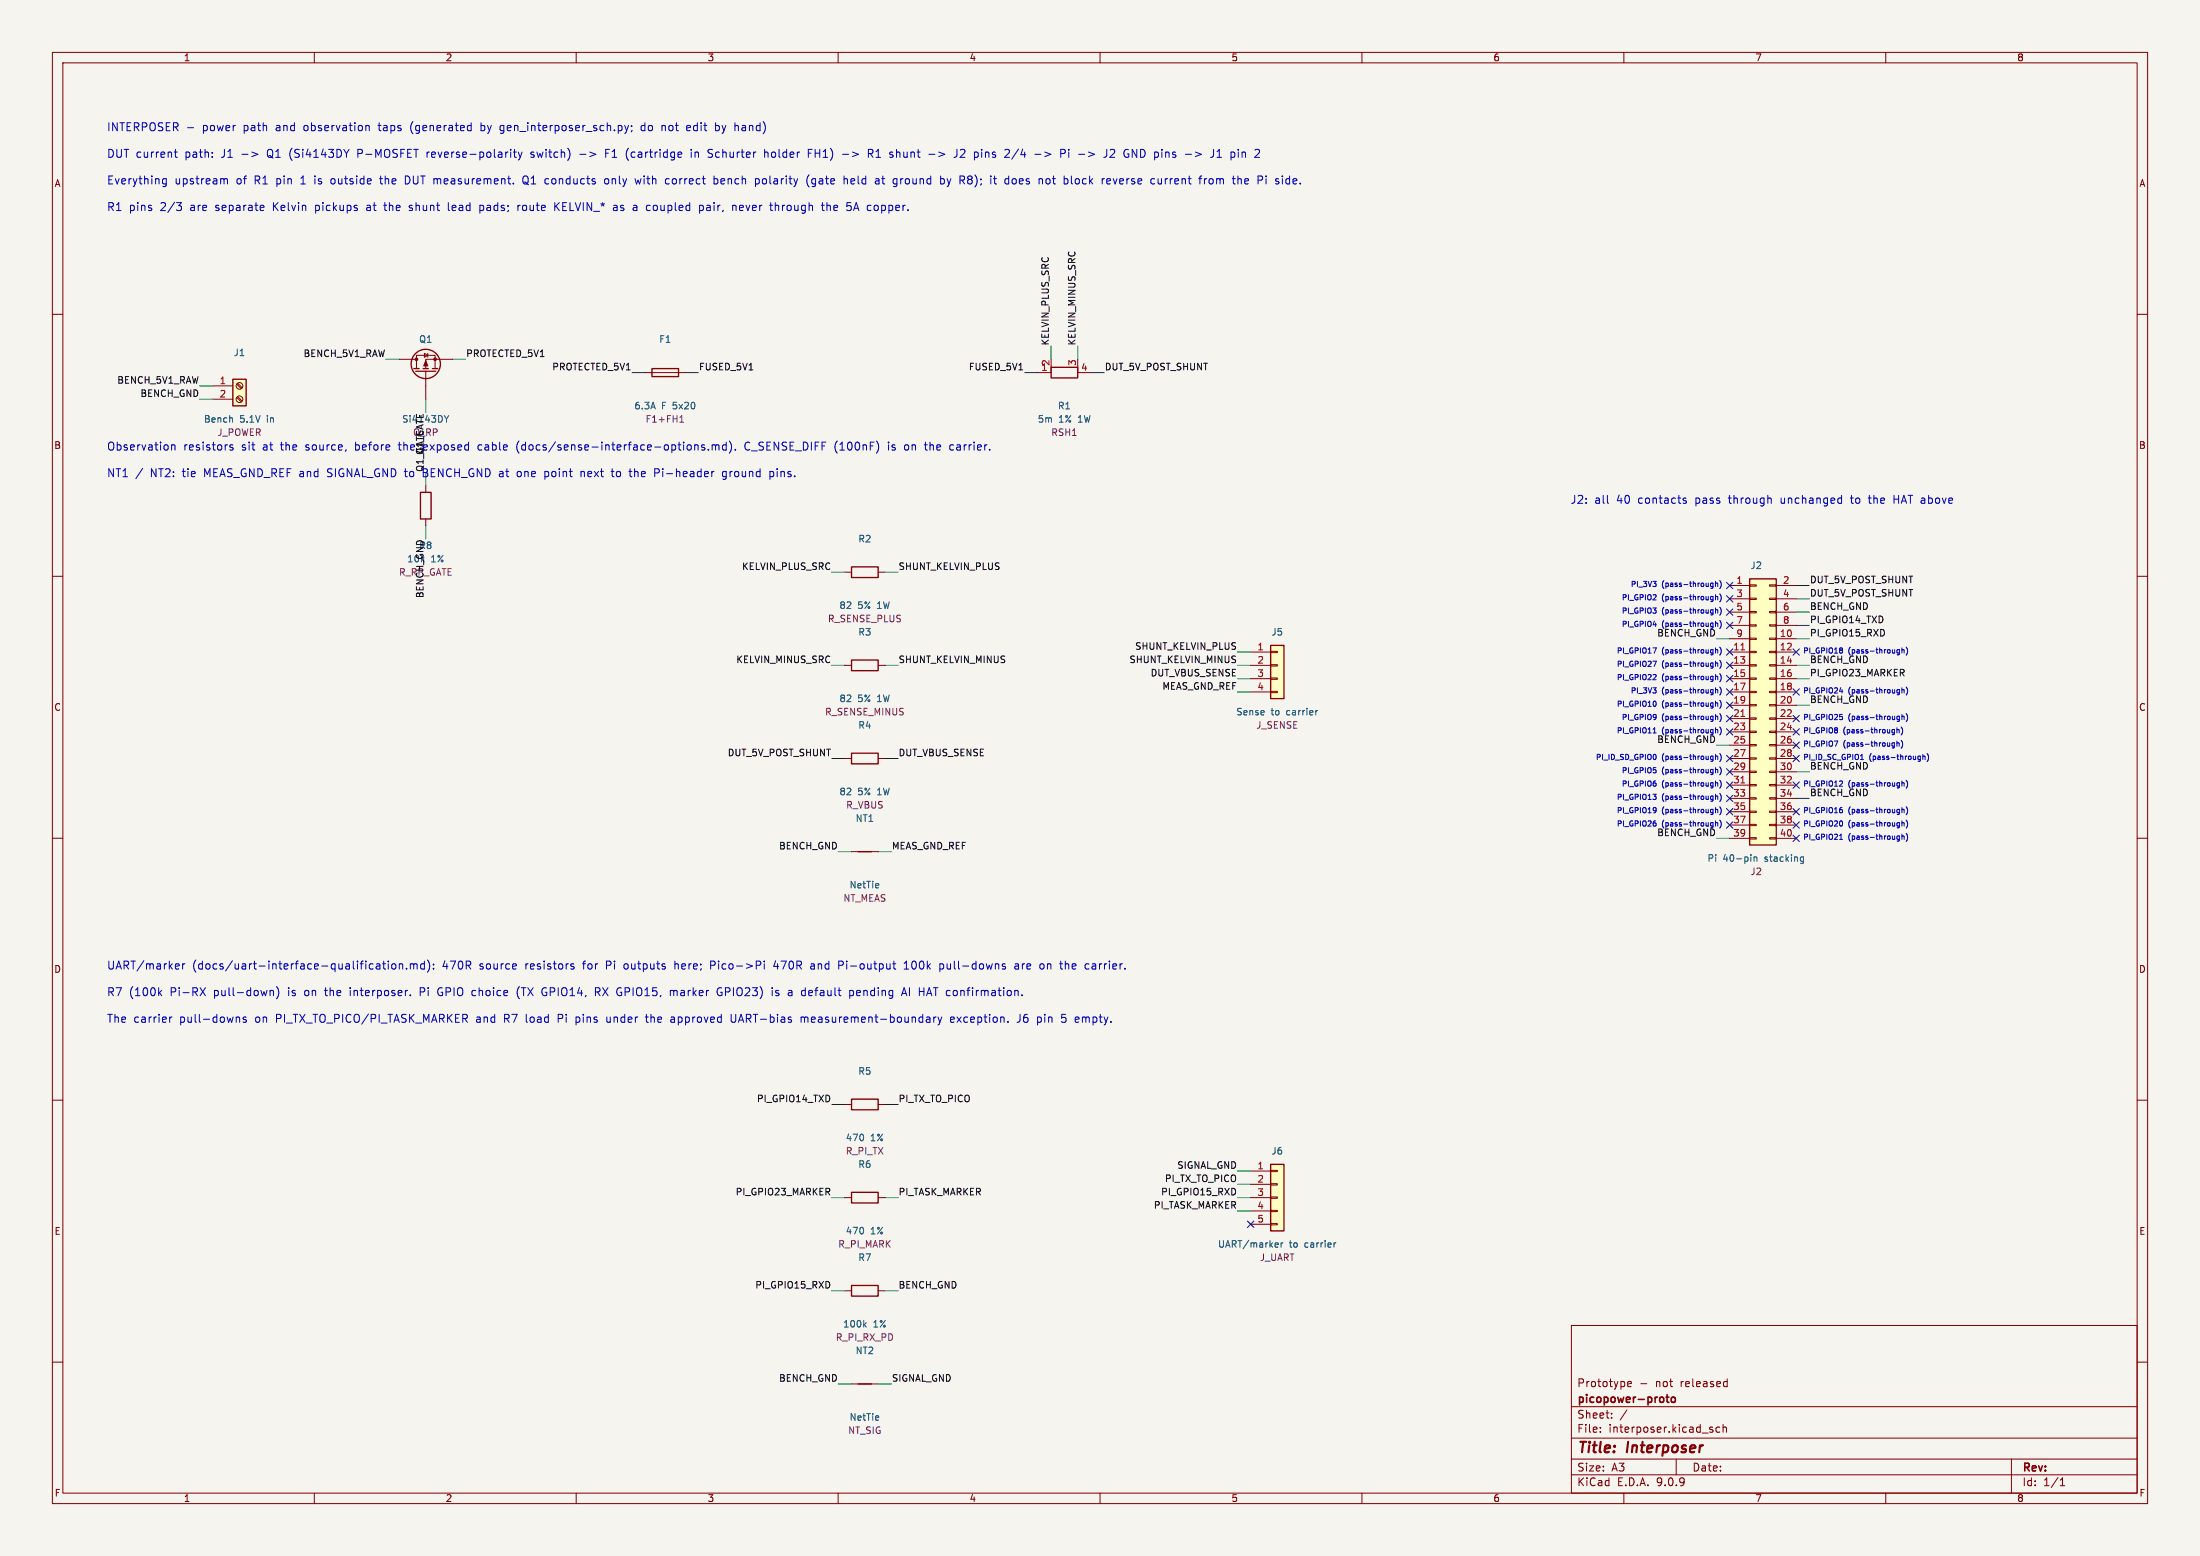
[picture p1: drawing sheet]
<svg xmlns="http://www.w3.org/2000/svg" width="420mm" height="297mm" viewBox="0 0 420 297" stroke-linecap="round" stroke-linejoin="round" font-family="sans-serif">
<path d="M0 0h420v297h-420z" fill="#f5f4ef" stroke="#f5f4ef" stroke-width=".19"/>
<g fill="none" stroke="#840000" stroke-width=".19">
<path d="M10 10h400v277h-400zM12 12h396v273h-396zM60 10v2M110 10v2M160 10v2M210 10v2M260 10v2M310 10v2M360 10v2M10 60h2M408 60h2M10 110h2"/>
<path d="M408 110h2M10 160h2M408 160h2M10 210h2M408 210h2M161.3 246.4h1.3M167.6 246.4h1.3M300 253h108v32h-108zM10 260h2M300 278.5h108M300 274.5h108M300 268.5h108"/>
<path d="M305.5 273.2v.2M305.5 272.5v.1M307.7 270.5v.2M307.7 269.8v.1M310.6 269.1l-1.3 1.9M310.7 264.2l.7-.2v-.2l-.5-.1-.2 .2 .1 .7h.6M313.2 264.1h1.2M320 278.5v3M326.8 272.9l.2 .2-.2 .3M326.8 272.4l.1 .1M328.3 272.5l-.4-.1-.3 .3 .1 .6h.6M328.9 272.5l.3-.1 .3 .1 .1 .9"/>
<path d="M328.9 271.9v1.5M329.3 263.7l.4 .1M329.7 264.6l-.4 .1M329.7 263.2v1.5M384 278.5v6.5M408 260h2M60 285v2M110 285v2M160 285v2M210 285v2M260 285v2M300 281.5h108"/>
<path d="M310 285v2M360 285v2M393.3 283.6h.9M393.3 282.5l.4-.4v1.5"/>
</g>
<path d="M318 266.7h.6M318.3 266.2v1.3l.3 .2M319.2 266.8l.3-.1 .3 .3v.4l-.3 .3-.3-.1-.2-.2z" fill="none" stroke="#840000" stroke-width=".3"/>
<path d="M162.6 245.4h5v2h-5z" fill="none" stroke="#840000" stroke-width=".25"/>
<path d="M165 252.8l.4 .5M165.4 252.5l-.5 .4" fill="none" stroke="#006464" stroke-width=".19"/>
<path d="M242.6 222.2h2.5v12.7h-2.5z" fill="#ffffc2"/>
<path d="M162.6 108.2h5v2h-5zM162.6 209.8h5v2h-5zM162.6 227.6h5v2h-5zM242.6 222.2h2.5v12.7h-2.5zM163.8 264.2h2.6" fill="none" stroke="#840000" stroke-width=".25"/>
<g fill="none" stroke="#840000" stroke-width=".19">
<path d="M161.3 109.2h1.3M167.6 109.2h1.3M161.3 210.8h1.3M167.6 210.8h1.3M161.3 228.6h1.3M167.6 228.6h1.3M238.8 223.5h3.8M238.8 226.1h3.8M238.8 228.6h3.8M238.8 231.1h3.8M238.8 233.7h3.8M242.6 223.4h1.2v.2h-1.2z"/>
<path d="M242.6 225.9h1.2v.3h-1.2zM242.6 228.5h1.2v.2h-1.2zM242.6 231h1.2v.3h-1.2zM242.6 233.6h1.2v.2h-1.2zM162.6 264.2h5"/>
</g>
<path d="M243.8 237.2l.2 .3-.6 .1M244 238l-.2 .1M244.6 237.2v.9M244.9 237.2l-.3 .3M255 237.2l-.2 .1" fill="none" stroke="#006464" stroke-width=".19"/>
<path d="M242.6 123.2h2.5v10.2h-2.5z" fill="#ffffc2"/>
<path d="M242.6 123.2h2.5v10.2h-2.5z" fill="none" stroke="#840000" stroke-width=".25"/>
<path d="M238.8 124.5h3.8M238.8 127h3.8M238.8 129.5h3.8M238.8 132.1h3.8M242.6 124.3h1.2v.3h-1.2zM242.6 126.9h1.2v.2h-1.2zM242.6 129.4h1.2v.3h-1.2zM242.6 132h1.2v.2h-1.2z" fill="none" stroke="#840000" stroke-width=".19"/>
<path d="M251.6 135.6l-.3 .1" fill="none" stroke="#006464" stroke-width=".19"/>
<path d="M44.4 72.4h2.6v5.1h-2.6z" fill="#ffffc2"/>
<path d="M44.4 72.4h2.6v5.1h-2.6zM124.5 70.4h5v1.5h-5z" fill="none" stroke="#840000" stroke-width=".25"/>
<g fill="none" stroke="#840000" stroke-width=".19">
<path d="M40.6 73.7h3.8M40.6 76.2h3.8M45.2 73.3l.9 .9M45.2 75.9l.9 .8M45.4 73.2l.8 .8M45.4 75.7l.8 .8M123.2 71.1h7.6"/>
<circle cx="45.7" cy="73.7" r=".63"/>
<circle cx="45.7" cy="76.2" r=".63"/>
</g>
<path d="M44.3 79.8l.1 .8" fill="none" stroke="#006464" stroke-width=".19"/>
<path d="M129.8 79.7l.3-.4v1.3M129.8 80.6h.7" fill="none" stroke="#840084" stroke-width=".19"/>
<path d="M334 110.5h5.1v50.8h-5.1z" fill="#ffffc2"/>
<g fill="none" stroke="#840000" stroke-width=".25">
<path d="M79 70.4h1M79.4 70.9h3.8M80.8 70.4h1M82.5 70.4h1.1M200.7 70.1h5v2h-5zM80.3 94h2v5.1h-2zM334 110.5h5.1v50.8h-5.1zM162.6 126h5v2h-5zM162.6 143.8h5v2h-5zM163.8 162.6h2.6"/>
<circle cx="81.3" cy="69.5" r="2.79"/>
</g>
<g fill="none" stroke="#840000" stroke-width=".19">
<path d="M76.2 68.6h3.3M79.5 70.4v-2.6h3.6v2.6M81 67.4l.7 .4-.7 .4zM81.3 70.9v5.3M81.7 67.4v.8M86.4 68.6h-5.1v1.8M200.7 69.9v1.2h-2.6M205.7 71.1h2.6M81.3 92.7v1.3M81.3 99.1v1.2M330.2 111.8h3.8M330.2 114.3h3.8"/>
<path d="M330.2 116.8h3.8M330.2 119.4h3.8M334 111.6h1.3v.3h-1.3zM334 114.2h1.3v.2h-1.3zM334 116.7h1.3v.3h-1.3zM334 119.3h1.3v.2h-1.3zM337.8 111.6h1.3v.3h-1.3zM337.8 114.2h1.3v.2h-1.3zM337.8 116.7h1.3v.3h-1.3zM337.8 119.3h1.3v.2h-1.3zM339.1 111.8h3.8M339.1 114.3h3.8"/>
<path d="M339.1 116.8h3.8M339.1 119.4h3.8M161.3 127h1.3M167.6 127h1.3M330.2 121.9h3.8M330.2 124.5h3.8M330.2 127h3.8M330.2 129.5h3.8M330.2 132.1h3.8M330.2 134.6h3.8M330.2 137.2h3.8M330.2 139.7h3.8"/>
<path d="M334 121.8h1.3v.2h-1.3zM334 124.3h1.3v.3h-1.3zM334 126.9h1.3v.2h-1.3zM334 129.4h1.3v.3h-1.3zM334 132h1.3v.2h-1.3zM334 134.5h1.3v.2h-1.3zM334 137h1.3v.3h-1.3zM334 139.6h1.3v.2h-1.3zM337.8 121.8h1.3v.2h-1.3zM337.8 124.3h1.3v.3h-1.3zM337.8 126.9h1.3v.2h-1.3zM337.8 129.4h1.3v.3h-1.3z"/>
<path d="M337.8 132h1.3v.2h-1.3zM337.8 134.5h1.3v.2h-1.3zM337.8 137h1.3v.3h-1.3zM337.8 139.6h1.3v.2h-1.3zM339.1 121.9h3.8M339.1 124.5h3.8M339.1 127h3.8M339.1 129.5h3.8M339.1 132.1h3.8M339.1 134.6h3.8M339.1 137.2h3.8M339.1 139.7h3.8"/>
<path d="M161.3 144.8h1.3M167.6 144.8h1.3M330.2 142.2h3.8M330.2 144.8h3.8M330.2 147.3h3.8M330.2 149.9h3.8M330.2 152.4h3.8M330.2 154.9h3.8M330.2 157.5h3.8M334 142.1h1.3v.3h-1.3zM334 144.7h1.3v.2h-1.3zM334 147.2h1.3v.2h-1.3z"/>
<path d="M334 149.7h1.3v.3h-1.3zM334 152.3h1.3v.2h-1.3zM334 154.8h1.3v.3h-1.3zM334 157.4h1.3v.2h-1.3zM334 159.9h1.3v.2h-1.3zM337.8 142.1h1.3v.3h-1.3zM337.8 144.7h1.3v.2h-1.3zM337.8 147.2h1.3v.2h-1.3zM337.8 149.7h1.3v.3h-1.3zM337.8 152.3h1.3v.2h-1.3zM337.8 154.8h1.3v.3h-1.3zM337.8 157.4h1.3v.2h-1.3z"/>
<path d="M337.8 159.9h1.3v.2h-1.3zM339.1 142.2h3.8M339.1 144.8h3.8M339.1 147.3h3.8M339.1 149.9h3.8M339.1 152.4h3.8M339.1 154.9h3.8M339.1 157.5h3.8M162.6 162.6h5M330.2 160h3.8M339.1 160h3.8"/>
</g>
<path d="M332.3 124h.8M332.3 136.7h.8M332.3 149.4h.8" fill="none" stroke="#a90000" stroke-width=".19"/>
<path d="M84.8 79.3l.4 .7M85.2 80v.6M85.7 79.3l-.5 .7M334.9 163.6v.8M334.9 163.7l.1-.1h.3l.1 .8M343.9 163.6h.4M344.3 163.6v1l-.1 .2h-.3M344.3 164.3l-.4 .1" fill="none" stroke="#006464" stroke-width=".19"/>
<g fill="#840000" stroke="#840000" stroke-width=".19">
<path d="M81.3 68.8l.4 1.1h-.8z"/>
<circle cx="79.5" cy="68.6" r=".25"/>
<circle cx="83.1" cy="68.6" r=".25"/>
</g>
<path d="M80.4 81.2v.6M359.7 120.4v.7M235.8 227.1v.7M158.3 244.9v.7" fill="none" stroke="#0f0f0f" stroke-width=".19"/>
<g fill="none" stroke="#009600" stroke-width=".19">
<path d="M38.1 73.7h2.5M38.1 76.2h2.5M73.7 68.6h2.5M81.3 76.2v2.5M86.4 68.6h2.5M120.6 71.1h2.6M130.8 71.1h2.5M195.6 71.1h2.5M200.7 66v2.6M205.7 66v2.6M208.3 71.1h2.5M81.3 90.2v2.5"/>
<path d="M81.3 100.3v2.6M158.7 109.2h2.6M168.9 109.2h2.5M342.9 116.8h2.5M342.9 119.4h2.5M342.9 111.8h2.5M342.9 114.3h2.5M158.7 127h2.6M168.9 127h2.5M236.2 129.5h2.6M236.2 127h2.6M236.2 124.5h2.6"/>
<path d="M236.2 132.1h2.6M327.7 121.9h2.5M342.9 129.5h2.5M342.9 134.6h2.5M342.9 127h2.5M342.9 121.9h2.5M158.7 144.8h2.6M168.9 144.8h2.5M327.7 142.2h2.5M342.9 152.4h2.5M342.9 147.3h2.5M160 162.6h2.6"/>
<path d="M167.6 162.6h2.6M327.7 160h2.5M158.7 210.8h2.6M168.9 210.8h2.5M158.7 228.6h2.6M168.9 228.6h2.5M236.2 228.6h2.6M236.2 231.1h2.6M236.2 226.1h2.6M236.2 223.5h2.6M158.7 246.4h2.6M168.9 246.4h2.5"/>
<path d="M160 264.2h2.6M167.6 264.2h2.6"/>
</g>
<g fill="none" stroke="#000084" stroke-width=".19">
<path d="M329.6 118.8l1.2 1.2M329.6 116.2l1.2 1.2M329.6 111.2l1.2 1.2M329.6 113.7l1.2 1.2M330.8 118.8l-1.2 1.2M330.8 116.2l-1.2 1.2M330.8 113.7l-1.2 1.2M330.8 111.2l-1.2 1.2M329.6 134l1.2 1.2M329.6 131.5l1.2 1.2M329.6 128.9l1.2 1.2M329.6 126.4l1.2 1.2"/>
<path d="M329.6 139.1l1.2 1.2M329.6 136.6l1.2 1.2M329.6 123.9l1.2 1.2M330.8 134l-1.2 1.2M330.8 136.6l-1.2 1.2M330.8 131.5l-1.2 1.2M330.8 128.9l-1.2 1.2M330.8 126.4l-1.2 1.2M330.8 139.1l-1.2 1.2M330.8 123.9l-1.2 1.2M342.3 131.5l1.2 1.2M342.3 123.9l1.2 1.2"/>
<path d="M342.3 136.6l1.2 1.2M342.3 139.1l1.2 1.2M343.5 123.9l-1.2 1.2M343.5 136.6l-1.2 1.2M343.5 131.5l-1.2 1.2M343.5 139.1l-1.2 1.2M329.6 149.3l1.2 1.2M329.6 151.8l1.2 1.2M329.6 154.3l1.2 1.2M329.6 156.9l1.2 1.2M329.6 144.2l1.2 1.2M329.6 146.7l1.2 1.2"/>
<path d="M330.8 149.3l-1.2 1.2M330.8 144.2l-1.2 1.2M330.8 151.8l-1.2 1.2M330.8 154.3l-1.2 1.2M330.8 156.9l-1.2 1.2M330.8 146.7l-1.2 1.2M342.3 141.6l1.2 1.2M342.3 154.3l1.2 1.2M342.3 156.9l1.2 1.2M342.3 149.3l1.2 1.2M342.3 159.4l1.2 1.2M342.3 144.2l1.2 1.2"/>
<path d="M343.5 141.6l-1.2 1.2M343.5 154.3l-1.2 1.2M343.5 144.2l-1.2 1.2M343.5 156.9l-1.2 1.2M343.5 149.3l-1.2 1.2M343.5 159.4l-1.2 1.2M238.2 233.1l1.2 1.2M239.4 233.1l-1.2 1.2"/>
</g>
<g fill="none" stroke="#0000c2" stroke-width=".19">
<path d="M31.7 34.1v1.2l-.2 .3h-.4M31.7 34.2l-.4-.1-.3 .3 .2 .6h.5M33.3 29h.5M33.5 28.5v1.3l.3 .2M33.7 38.7h.9l-.5 .6 .5 .1v.5l-.2 .3h-.5M35.8 24.4h1.2M42.7 34.2l.1 .1M42.8 34.3l.2-.2 .4 .1v.9M42.8 34.3v.8M46.2 29.5h1.1M48.1 29l1.1 .5-1.1 .4M50.2 39.2l.2 .3-.7 .2"/>
<path d="M63.2 34.2v.8M68.3 29.3h.6M68.9 28.5h-.6v1.5M69.9 24h.5l.1 1M70.1 39.7v.4M72.5 34.1h.5M72.7 33.6v1.4M73.3 39.2h.5M73.5 38.7v1.4M77.8 33.6h-.4v1.5h.4M78.5 23.9v1M78.5 39.2h-.2l-.2 .2 .1 .2 .3 .1"/>
<path d="M81.5 29v1M81.8 29l-.3 .3M85.6 38.7v1.3l.2 .2M89.8 23.9l.1 .1M89.9 23.4v1.6M89.9 24.9l-.1 .1M91.6 39.3l.4-.1 .3 .1M91.6 39.2v1.5M91.8 24.9l.2 .1M91.8 23.4v1.6M92 23.9l-.2 .1M95.5 25.4l.4 .1"/>
<path d="M95.5 24.8l.5 .2M96 23.9l-.5 .2M98 29h.6M98 35v.1M98.2 28.5v1.3l.4 .2M98.9 39.2v1M98.9 29l.4 1M99.3 30l-.4 .5M99.3 39.2l-.3 .1-.1 .2M99.7 29l-.4 1M100.1 34.8l.5 .2M100.5 33.6a.51 .51 0 0 0-.7 .5v.5a.51 .51 0 0 0 .7 .5"/>
<path d="M101.3 30h.5M101.8 29h-.2l-.3 .2 .1 .3h.4M104.2 35h.5M104.2 34.2h.5M105.9 38.7v1.5M106.1 39.3l.7 .9M106.8 38.7l-.9 .8M110.7 29.5h1.2M115.5 34.2l.2-.1 .4 .1 .1 .6-.1 .2-.4 .1-.2-.1zM115.6 29.2h.5M116.4 28.5h-.8v1.5M117.6 39.2l.2 .2v.8"/>
<path d="M117.8 39.5l-.5 .1M119.3 23.9l.3 1.1M119.6 30l.4 .6M119.6 25l-.3 .5M120 28.3l-.4 .6M120 23.9l-.4 1.1M120.6 24v.2M120.6 24.9l-.1 .3M122.4 34.1l-.3 1-.3-.7-.3 .7M123 23.9h-.3l-.3 .3 .1 .6 .5 .2M124.9 39.3l-.2 .2 .2 .6M126.4 24l.4-.1 .2 .3"/>
<path d="M127.3 34.1l.5 .1M127.8 35l-.5 .1M131.2 24l.4-.1 .2 .4-.7 .1M131.2 24.9h.5M132 28.5v.2M132 29v1M132.7 29v1M132.9 29l-.2 .2M133.6 39.3l.4-.1 .3 .3-.2 .6h-.5M133.6 39.2v1.5M135.1 39.6a.3 .3 0 0 0-.2 .3 .3 .3 0 0 0 .2 .3M135.1 39.2l-.2 .1"/>
<path d="M135.4 28.5l.6 .1M135.7 29.3l.3 .3v.3l-.3 .1M136.3 34.2l.5-.1 .2 .3-.1 .6h-.6M136.3 33.6v1.5M136.6 24l.4-.1 .3 .3-.1 .7h-.6M137.7 34.2v.8M138.3 34.5l-.7 .1M140.3 39.2l.2 .2v.8M141.7 39.2h-.3l-.2 .2 .1 .7 .4 .1M141.9 39.5l-.7 .2M144.7 34.1l.3 .3v.4l-.3 .3M145.8 34.1l-.3 .3v.4l.3 .3"/>
<path d="M146 29.2l.2-.2 .3 .1 .1 .9M146 28.5v1.5M148.1 39.3h.5l.1 .9M154.3 28.5h.7M154.3 29.2h.5M154.5 33.4a1.75 1.75 0 0 0 0 2.3M155.6 29.2h.9M155.6 28.5v1.5M155.7 34.1v1.2l-.3 .3h-.4M155.7 34.2l-.4-.1-.3 .3 .1 .6h.6M157.9 39.3l.2-.1 .4 .1v.9M157.9 38.7v1.5"/>
<path d="M160.8 29.5h1.2M163.1 39.8h.7M163.1 34.2l-.4-.1-.3 .2 .1 .7h.6M163.2 34.5l-.8 .1M165.8 29.3l.7-.1 .2-.2-.1-.3-.2-.2h-.6v1.5M166.1 29.3l.6 .7M167.2 30h.9M167.5 28.7l-.3 .2M168.3 34.1h.6M168.5 33.6v1.3l.4 .2M171.2 28.5v1.5M171.7 29.1l-.3-.1-.2 .2"/>
<path d="M172.4 34.1l-.3 .1M177.3 29.5h1.2M179.2 29l1.2 .5-1.2 .4M180.8 34.1l.4 1M181.2 35.1l-.4 .5M181.5 34.1l-.3 1M182.7 28.5v1.1l-.2 .4M183.3 28.7l.6-.2 .2 .2 .1 .2-.9 1.1h.9M185.3 33.6l.3 .3-.3 .3 .2 .2 .1 .4-.3 .3M188.1 29v1M188.4 29l-.3 .2M194.4 28.4l-1.3 2"/>
<path d="M197.6 29.5h1.1M199.5 29l1.1 .5-1.1 .4M200.9 34.1h.6M201.1 33.6v1.3l.2 .2M203.3 28.7v.5M204 28.5v.2M204 29v1M205.4 34.2l.4-.1 .3 .3-.1 .6-.2 .1-.4-.1M205.9 29.5h1.2M207.8 29l1.2 .5-1.2 .4M211.9 28.7l.6-.2 .2 .2 .1 .2-.9 1.1h.9M212.5 34.1l.4 1 .3-1"/>
<path d="M218.1 28.5h-.4v1.5h.4M222.5 34.1v1M222.9 34.1l-.3 .1-.1 .2M228.2 29l1.2 .5-1.2 .4M231 34.2l.3-.1 .3 .3-.1 .6-.2 .1-.3-.1M232.3 34.1v1M232.3 30h.9M232.5 34.1l-.2 .1M237.8 34.1l.5 .1 .1 .3-.8 .1M238.3 35l-.5 .1M243.5 35h.6M244.1 34.2l-.4-.1-.2 .2 .1 .2 .5 .2"/>
<path d="M247.1 34.1l.4 .1M247.5 35l-.4 .1M247.6 34.5l-.8 .1M50.3 40.1l-.1 .1M78.1 40.1l.4 .1M92.3 40.1l-.3 .1-.4-.1M117.8 40.1l-.5 .1M163 40.2l.5-1.5 .5 1.5M27.2 89.4l-1.3 2M32.8 84.9v1M32.8 85l.2-.1 .3 .1 .1 .9M44.4 85l-.3-.1-.2 .2v.2l.5 .2v.3h-.5"/>
<path d="M76 84.9h.6M80.8 89.5v1.5h.6M91.8 84.9h-.3l-.2 .3v.6l.5 .1M98.7 90.7l.2 .2 .3 .1M99.1 84.2a1.75 1.75 0 0 0 0 2.3M99.2 90l-.3 .1-.2 .2M104 90.1l.5-.1 .2 .1M104.7 90.9l-.2 .1-.5-.1M110.9 90.1l.2-.1 .4 .1 .1 .9M110.9 90v1M116.6 90h.6M116.9 90.9l.3 .1"/>
<path d="M117.7 90.1v.8M121.1 89.5v1.5M121.4 90l-.3 .1M125 89.5h.6l.3 .3-.2 .4-.7 .1M132.8 84.9h.3l.2 .2v.8M134.5 85l-.4-.1-.2 .2 .1 .2 .5 .2v.3h-.6M135.2 85.8v.1M136 85l.4-.1 .2 .2M136 84.9v1M136.6 85.1l.2-.2 .4 .1 .1 .9M136.6 85.1v.8M138.6 90.1l-.4-.1-.3 .3 .2 .6h.5"/>
<path d="M138.6 90v1.2l-.3 .3-.3-.1M138.6 84.4v1.5M138.6 85l-.4-.1-.3 .3 .2 .6h.5M139.2 84.2a1.75 1.75 0 0 1 0 2.3M140.4 85.8v.1M142.8 84.4a.77 .77 0 0 0-.6 .8 .77 .77 0 0 0 .6 .7M147.1 90l.5 .1 .1 .2-.1 .6-.5 .1M148.4 89.5v.1M148.4 90v1M169.6 84.4v.1M169.6 84.9v1M170.3 85.8l.4 .1"/>
<path d="M170.7 84.9h-.2l-.2 .2 .1 .2 .3 .1M173.3 85l.2 .2-.2 .6M177.5 84.4v1.5M178 84.9l-.5 .1M182.8 84.9l-.1 .1M182.8 85.3a.3 .3 0 0 0-.2 .3 .3 .3 0 0 0 .2 .3M321.4 95.5l.3 .1 .3 .2-.1 .2-.5 .1M321.4 95.1h.5M353.2 95.1h.6M356.6 95.1h.6M356.9 94.6v1.4M361.6 94.6v1.5"/>
<path d="M361.6 95.3h.8M326.6 113.9h.4M326.6 114.5h.4M326.6 119.5h.4M326.6 111.9h.4M326.6 111.3h.4M326.6 117h.4M326.6 116.4h.4M326.6 119h.4M327 111.3v.8l-.2 .2h-.2M327 113.8v.8l-.2 .2h-.2M327 116.4v.8l-.2 .2-.2-.1"/>
<path d="M327 118.9v.8M327.5 113.9h.4v.6M327.5 111v1M327.5 113.5v1M327.5 116v1M327.5 118.6v1M327.5 111.4l.4-.1v.7M327.5 116.5l.4-.1v.6M327.5 119h.4v.6M328.3 113.4a1.15 1.15 0 0 1 0 1.5M328.3 110.8a1.15 1.15 0 0 1 0 1.5M328.3 115.9a1.15 1.15 0 0 1 0 1.5"/>
<path d="M328.3 118.4a1.15 1.15 0 0 1 0 1.6M315.5 123.7h.7l-.4 1M315.5 126.2h.7l-.4 1M315.6 139.9h.6M315.8 139l.1-.1v1M316.1 128.8v.4l-.6 .5h.7M316.1 133.9v.8M326.6 132.2h.4M326.6 131.7h.4M326.6 139.3h.4M326.6 137.3h.4M326.6 136.7h.4"/>
<path d="M326.6 139.9h.4M326.6 124h.4M326.6 124.6h.4M326.6 127.2h.4M326.6 126.6h.4M326.6 129.7h.4M326.6 129.1h.4M326.6 134.8h.4M326.6 134.2h.4M327 131.6v.8l-.2 .2h-.2M327 136.7v.8l-.2 .2h-.2M327 124v.8l-.2 .2h-.2"/>
<path d="M327 126.5v.8l-.2 .2h-.2M327 129.1v.8l-.2 .2-.2-.1M327 134.2v.8l-.2 .2-.2-.1M327 139.2v.8M327.5 131.7h.4v.6M327.5 139.3h.4v.6M327.5 136.8l.4-.1v.7M327.5 123.7v1M327.5 126.2v1M327.5 128.7v1M327.5 131.3v1M327.5 133.8v1"/>
<path d="M327.5 136.4v1M327.5 138.9v1M327.5 124.1l.4-.1v.7M327.5 126.6h.4v.6M327.5 129.2l.4-.1v.6M327.5 134.3l.4-.1v.6M328.3 123.5a1.15 1.15 0 0 1 0 1.5M328.3 126.1a1.15 1.15 0 0 1 0 1.5M328.3 128.6a1.15 1.15 0 0 1 0 1.5M328.3 131.1a1.15 1.15 0 0 1 0 1.6M328.3 133.7a1.15 1.15 0 0 1 0 1.5M328.3 136.2a1.15 1.15 0 0 1 0 1.5"/>
<path d="M328.3 138.8a1.15 1.15 0 0 1 0 1.5M351.2 132h.6M351.7 123.8v.2M351.7 124.2v.4M351.7 136.8v.5M361.3 139.9h.4M361.3 139.3h.4M361.7 139.2v.8l-.4 .2M362.1 139.3h.4l.1 .6M362.1 138.9v1M362.2 132.2h.4M362.2 131.7h.4"/>
<path d="M362.2 137.3h.4M362.2 136.7h.4M362.2 124.6h.4M362.2 124h.4M362.6 124v.8l-.3 .2M362.6 131.6v.8l-.3 .2M362.6 136.7v.8l-.3 .2M362.9 138.8a1.15 1.15 0 0 1 0 1.5M363.1 123.7v1M363.1 131.3v1M363.1 136.4v1M363.1 124.1l.4-.1v.7"/>
<path d="M363.1 131.7h.4v.6M363.1 136.8l.4-.1v.7M363.9 123.5a1.15 1.15 0 0 1 0 1.5M363.9 131.1a1.15 1.15 0 0 1 0 1.6M363.9 136.2a1.15 1.15 0 0 1 0 1.5M315.5 151.6h.7l-.4 .4M316.1 152v.6M316.1 154.2l.1 .5-.2 .3M316.1 157.1v.5M316.2 154.6l-.1 .1M326.6 150h.4M326.6 149.4h.4"/>
<path d="M326.6 157.6h.4M326.6 157.1h.4M326.6 155.1h.4M326.6 154.5h.4M326.6 144.9h.4M326.6 144.4h.4M326.6 147.5h.4M326.6 146.9h.4M326.6 152.6h.4M326.6 152h.4M327 149.4v.8l-.2 .2h-.2M327 154.5v.8l-.2 .2-.2-.1"/>
<path d="M327 144.3v.8l-.2 .2h-.2M327 146.9v.8l-.2 .2-.2-.1M327 151.9v.8l-.2 .2h-.2M327 157v.8M327.5 149.5l.4-.1v.7M327.5 157.1h.4v.6M327.5 154.6l.4-.1v.6M327.5 144.4h.4v.6M327.5 144v1M327.5 146.5v1M327.5 149.1v1M327.5 151.6v1"/>
<path d="M327.5 154.1v1M327.5 156.7v1M327.5 147l.4-.1v.6M327.5 152h.4v.6M328.3 143.8a1.15 1.15 0 0 1 0 1.6M328.3 146.4a1.15 1.15 0 0 1 0 1.5M328.3 148.9a1.15 1.15 0 0 1 0 1.5M328.3 151.5a1.15 1.15 0 0 1 0 1.5M328.3 154a1.15 1.15 0 0 1 0 1.5M328.3 156.5a1.15 1.15 0 0 1 0 1.6M351.1 150.1h.6M351.7 149.2v.3"/>
<path d="M351.7 154.6v.4M351.7 156.9v.6M355.2 145h.5M361.3 142.4h.4M361.3 141.8h.4M361.7 141.8v.8l-.4 .2M362.1 141.4v1M362.1 141.9l.4-.1 .1 .6M362.2 150h.4M362.2 149.4h.4M362.2 159.6h.4M362.2 157.6h.4"/>
<path d="M362.2 157.1h.4M362.2 155.1h.4M362.2 154.5h.4M362.6 149.4v.8l-.3 .2M362.6 154.5v.8l-.3 .2M362.6 157v.8l-.3 .2M362.6 159.6v.8l-.3 .2M362.9 141.3a1.15 1.15 0 0 1 0 1.5M363.1 149.5l.4-.1v.7M363.1 149.1v1M363.1 154.1v1M363.1 156.7v1"/>
<path d="M363.1 159.2v1M363.1 154.6l.4-.1v.6M363.1 157.1h.4v.6M363.1 159.7l.4-.1v.6M363.9 148.9a1.15 1.15 0 0 1 0 1.5M363.9 154a1.15 1.15 0 0 1 0 1.5M363.9 156.5a1.15 1.15 0 0 1 0 1.6M363.9 159.1a1.15 1.15 0 0 1 0 1.5M366.2 144.9h.4M366.2 144.4h.4M366.6 144.3v.8l-.3 .2M367.1 144.4h.4v.6"/>
<path d="M367.1 144v1M367.9 143.8a1.15 1.15 0 0 1 0 1.6M351.2 160.2h.5M362.2 160.2h.4M30.4 189.5l.5 .6M30.9 189l-.6 .6M32.4 194.1v1M32.8 194.1l-.3 .1-.1 .2M34 184l.2 .3-.7 .2M34.1 184.9l-.1 .1M34.9 184v1M35.3 184h-.3l-.1 .2"/>
<path d="M38.2 188.5l1 1.6M39.2 188.5l-1 1.6M45.1 194.3l.2-.2 .4 .1v.9M47 194.2l-.4-.1-.2 .2 .1 .3 .5 .1v.4h-.6M51.6 189v1.1M51.6 189.2l.2-.2 .3 .1 .1 1M52.8 188.3a1.75 1.75 0 0 1 0 2.3M66.9 188.5v.2M66.9 189v1.1M72 184h.3l.2 .2v.8M72.5 184.9l-.5 .1M72.5 184.3l-.5 .1"/>
<path d="M73 184h.6M73.3 183.5v1.3l.3 .2M74.1 183.5v.1M74.1 184v1M74.8 184.1l.3-.1 .4 .1 .1 .6-.2 .2-.3 .1-.3-.2zM76.2 184.1l.2-.1h.4l.1 1M76.2 184v1M77.6 184.8v.2M78.3 189.9v.2M78.3 184.1l.5-.1 .2 .2M78.3 184v1M79 184.2l.2-.2h.4v1"/>
<path d="M79 184.2v.8M80.2 189.3h.6M80.8 188.5h-.6v1.6M81 184h-.4l-.3 .2 .1 .7h.6M81 183.5v1.5M81.6 183.2a1.75 1.75 0 0 1 0 2.4M82.8 184.8v.2M82.8 184v.2M84.1 188.5a.82 .82 0 0 0-.5 .8 .82 .82 0 0 0 .5 .8M99.2 188.3a1.75 1.75 0 0 0 0 2.3M100.5 193.6v1.5M103.9 188.5l.4 .1"/>
<path d="M104.1 189.4h.3M104.3 190l-.4 .1M106.6 194.4h.5M107.1 193.6h-.5v1.5M109.2 184h.3M109.2 184.5h.3l.1 .3-.2 .2h-.3M110 195.1h.4M110 194.1v1.5M110.4 194.1l-.4 .1M113.7 188.5h.6l.2 .3-.1 .5h-.7M114 189.3l.5 .8M115.9 194.1v1h.5"/>
<path d="M119.2 184.1v.7M123.2 194.1h.6M123.4 193.6v1.3l.4 .2M128.1 194.2h.6l.1 .9M128.1 195.1h.7M128.2 189h.2l.2 .3M128.6 189.3v.8M128.8 194.5l-.7 .1M128.8 183.5v1.5M129.1 184l-.3 .1M129.2 189.1l-.4-.1-.2 .3M135.7 184.2h.5"/>
<path d="M136.2 183.5h-.5v1.5M137.6 189.4h.2v.6l-.4 .1-.4-.3M137.8 188.6l-.4-.1-.4 .2M139.6 193.6v1.2l.3 .3h.4l.2-.3v-1.2M145.1 183.5l.1 .2-.1 .5M145.9 183.5v.1M145.9 184v1M148.1 183.4l-.4 1.1h1M148.7 189.1l-.4-.1-.2 .3v.2l.6 .1v.4h-.6M152.9 194.3l.5-.2 .2 .2M152.9 194.1v1M153.6 194.3v.8"/>
<path d="M154 194.1l-.3 .1-.1 .1M154.6 189h.3M154.6 190.1h.3M154.8 184h.6M155.1 189.4l-.7 .1M155.5 184.3l-.5 .1a.3 .3 0 0 0-.3 .3 .3 .3 0 0 0 .3 .3l.5-.1M160.1 183.5h.6l.3 .2M161 184l-.3 .2h-.6M162.4 189l.4 .1 .2 .2-.1 .6-.5 .2M164.3 189.3l-.3-.3h-.3l-.2 .3 .1 .7h.6M164.3 189.4l-.8 .1M170.4 184h.6"/>
<path d="M170.6 184.8l.4 .2M172.6 188.5l.5 1.6M172.6 185h.9M172.6 183.9l.4-.4v1.5M173.6 188.5v1.6M178.3 194.1v1M178.7 194.1l-.3 .1-.1 .2M179.1 194.1l.3 1M179.4 195.1l-.3 .5M179.4 184h.5l.3 .2-.2 .7h-.6M179.8 194.1l-.4 1M181.5 194.6l.7-.1-.1-.3-.4-.1-.2 .2v.8h.6"/>
<path d="M182.7 194.1l.8 1M183.5 194.1l-.8 1M191.8 184.5l.2 .2-.2 .3M191.8 184h.1M193.8 184h.6v1M194.4 184.3l-.5 .1a.3 .3 0 0 0-.2 .3 .3 .3 0 0 0 .2 .3l.5-.1M194.7 193.6v1.1a.49 .49 0 0 1-.5 .4M195.6 193.8a1.18 1.18 0 0 0-.1 1.3h.2M195.7 194.2l-.3 .3M199.5 193.6v.2M199.5 194.1v1M203.4 184h.6"/>
<path d="M206.7 194.2h.5M209 184h-.5M209 184.4h-.3a.3 .3 0 0 0-.3 .3 .3 .3 0 0 0 .3 .3h.3"/>
</g>
<g font-size="2.8" fill="#840000">
<text x="301" y="277.9">Title:</text>
<text x="310.6" y="277.9">Interposer</text>
</g>
<g font-size="2.1" fill="#0000c2">
<text x="20.3" y="25.2">INTERPOSER -</text>
<text x="38.7" y="25.2">power</text>
<text x="46.6" y="25.2">path</text>
<text x="52.9" y="25.2">and</text>
<text x="58.4" y="25.2">observation</text>
<text x="72.8" y="25.2">taps</text>
<text x="79" y="25.2">(generated</text>
<text x="92.6" y="25.2">by</text>
<text x="96.4" y="25.2">gen_interposer_sch.py;</text>
<text x="123.5" y="25.2">do</text>
<text x="127.6" y="25.2">not</text>
<text x="132.5" y="25.2">edit</text>
<text x="138.1" y="25.2">by</text>
<text x="142" y="25.2">hand)</text>
<text x="20.3" y="30.2">DUT current</text>
<text x="20.3" y="35.3">Everything</text>
<text x="33.3" y="35.3">upstream</text>
<text x="35.4" y="30.2">path:</text>
<text x="42.4" y="30.2">J1</text>
<text x="45.2" y="35.3">of</text>
<text x="48.7" y="35.3">R1</text>
<text x="51.4" y="30.2">Q1</text>
<text x="53" y="35.3">pin</text>
<text x="55.8" y="30.2">(Si4143DY</text>
<text x="57.8" y="35.3">1</text>
<text x="60.6" y="35.3">is</text>
<text x="63.8" y="35.3">outside</text>
<text x="68.9" y="30.2">P-MOSFET</text>
<text x="73.4" y="35.3">the</text>
<text x="78.3" y="35.3">DUT measurement.</text>
<text x="82.3" y="30.2">reverse-polarity</text>
<text x="101.1" y="35.3">Q1</text>
<text x="102.3" y="30.2">switch)</text>
<text x="105.5" y="35.3">conducts</text>
<text x="111.8" y="30.2">-&gt;</text>
<text x="116.8" y="30.2">F1</text>
<text x="117" y="35.3">only</text>
<text x="120.9" y="30.2">(cartridge</text>
<text x="123" y="35.3">with</text>
<text x="128.9" y="35.3">correct</text>
<text x="133.5" y="30.2">in</text>
<text x="136.9" y="30.2">Schurter</text>
<text x="138.3" y="35.3">bench</text>
<text x="146.4" y="35.3">polarity</text>
<text x="147.8" y="30.2">holder</text>
<text x="156.3" y="30.2">FH1)</text>
<text x="156.3" y="35.3">(gate</text>
<text x="163" y="30.2">-&gt;</text>
<text x="163.6" y="35.3">held</text>
<text x="168.1" y="30.2">R1</text>
<text x="169.7" y="35.3">at</text>
<text x="172.3" y="30.2">shunt</text>
<text x="173.3" y="35.3">ground</text>
<text x="179.9" y="30.2">-&gt;</text>
<text x="182.5" y="35.3">by</text>
<text x="185" y="30.2">J2</text>
<text x="186.3" y="35.3">R8);</text>
<text x="188.9" y="30.2">pins</text>
<text x="192.3" y="35.3">it</text>
<text x="194.9" y="30.2">2/4</text>
<text x="195.3" y="35.3">does</text>
<text x="200.8" y="30.2">-&gt;</text>
<text x="201.9" y="35.3">not</text>
<text x="206.8" y="35.3">block</text>
<text x="209.4" y="30.2">-&gt;</text>
<text x="214.2" y="35.3">reverse</text>
<text x="214.5" y="30.2">J2</text>
<text x="218.4" y="30.2">GND pins</text>
<text x="223.7" y="35.3">current</text>
<text x="230.4" y="30.2">-&gt;</text>
<text x="233.2" y="35.3">from</text>
<text x="235.5" y="30.2">J1</text>
<text x="239.4" y="30.2">pin</text>
<text x="239.7" y="35.3">the</text>
<text x="244.6" y="35.3">Pi</text>
<text x="248.1" y="35.3">side.</text>
<text x="20.3" y="40.4">R1</text>
<text x="24.6" y="40.4">pins</text>
<text x="30.6" y="40.4">2/3</text>
<text x="36.5" y="40.4">are</text>
<text x="41.4" y="40.4">separate</text>
<text x="52.5" y="40.4">Kelvin</text>
<text x="60.7" y="40.4">pickups</text>
<text x="70.7" y="40.4">at</text>
<text x="74.2" y="40.4">the</text>
<text x="79.1" y="40.4">shunt</text>
<text x="86.7" y="40.4">lead</text>
<text x="92.8" y="40.4">pads;</text>
<text x="100.2" y="40.4">route</text>
<text x="107.4" y="40.4">KELVIN_*</text>
<text x="118.8" y="40.4">as</text>
<text x="122.8" y="40.4">a</text>
<text x="125.4" y="40.4">coupled</text>
<text x="135.7" y="40.4">pair,</text>
<text x="142.2" y="40.4">never</text>
<text x="149.6" y="40.4">through</text>
<text x="159.6" y="40.4">the</text>
<text x="164.5" y="40.4">5A copper.</text>
<text x="20.3" y="86.1">Observation</text>
<text x="35" y="86.1">resistors</text>
<text x="46.2" y="86.1">sit</text>
<text x="50.3" y="86.1">at</text>
<text x="53.9" y="86.1">the</text>
<text x="58.7" y="86.1">source,</text>
<text x="68.3" y="86.1">before</text>
<text x="76.8" y="86.1">the</text>
<text x="81.7" y="86.1">exposed</text>
<text x="92.2" y="86.1">cable</text>
<text x="99.7" y="86.1">(docs/sense-interface-options.md).</text>
<text x="143.5" y="86.1">C_SENSE_DIFF (100nF)</text>
<text x="171.1" y="86.1">is</text>
<text x="174.4" y="86.1">on</text>
<text x="178.5" y="86.1">the</text>
<text x="183.4" y="86.1">carrier.</text>
<text x="20.3" y="91.2">NT1</text>
<text x="28.8" y="91.2">NT2:</text>
<text x="35" y="91.2">tie</text>
<text x="39.2" y="91.2">MEAS_GND_REF and</text>
<text x="63" y="91.2">SIGNAL_GND to</text>
<text x="81.6" y="91.2">BENCH_GND at</text>
<text x="99.9" y="91.2">one</text>
<text x="105.2" y="91.2">point</text>
<text x="112.3" y="91.2">next</text>
<text x="118.4" y="91.2">to</text>
<text x="121.9" y="91.2">the</text>
<text x="126.8" y="91.2">Pi-header</text>
<text x="140" y="91.2">ground</text>
<text x="149.1" y="91.2">pins.</text>
<text x="299.7" y="96.3">J2:</text>
<text x="304.4" y="96.3">all</text>
<text x="308.7" y="96.3">40</text>
<text x="312.9" y="96.3">contacts</text>
<text x="323.9" y="96.3">pass</text>
<text x="330.5" y="96.3">through</text>
<text x="340.5" y="96.3">unchanged</text>
<text x="354.1" y="96.3">to</text>
<text x="357.6" y="96.3">the</text>
<text x="362.5" y="96.3">HAT above</text>
<text x="20.3" y="185.2">UART/marker</text>
<text x="36.7" y="185.2">(docs/uart-interface-qualification.md):</text>
<text x="84.5" y="185.2">470R</text>
<text x="91.7" y="185.2">source</text>
<text x="100.5" y="185.2">resistors</text>
<text x="111.7" y="185.2">for</text>
<text x="116.2" y="185.2">Pi</text>
<text x="119.8" y="185.2">outputs</text>
<text x="129.6" y="185.2">here;</text>
<text x="136.6" y="185.2">Pico-&gt;Pi</text>
<text x="148.8" y="185.2">470R</text>
<text x="156" y="185.2">and</text>
<text x="161.5" y="185.2">Pi-output</text>
<text x="174.2" y="185.2">100k</text>
<text x="181.1" y="185.2">pull-downs</text>
<text x="195.6" y="185.2">are</text>
<text x="200.6" y="185.2">on</text>
<text x="204.6" y="185.2">the</text>
<text x="209.5" y="185.2">carrier.</text>
<text x="20.3" y="190.2">R7</text>
<text x="24.6" y="190.2">(100k</text>
<text x="32.5" y="190.2">Pi-RX</text>
<text x="41" y="190.2">pull-down)</text>
<text x="55.3" y="190.2">is</text>
<text x="58.5" y="190.2">on</text>
<text x="62.6" y="190.2">the</text>
<text x="67.5" y="190.2">interposer.</text>
<text x="81" y="190.2">Pi</text>
<text x="84.5" y="190.2">GPIO choice</text>
<text x="99.9" y="190.2">(TX</text>
<text x="104.9" y="190.2">GPIO14,</text>
<text x="115.2" y="190.2">RX GPIO15,</text>
<text x="129.8" y="190.2">marker</text>
<text x="138.9" y="190.2">GPIO23)</text>
<text x="149.5" y="190.2">is</text>
<text x="152.8" y="190.2">a</text>
<text x="155.5" y="190.2">default</text>
<text x="164.8" y="190.2">pending</text>
<text x="175" y="190.2">AI HAT confirmation.</text>
<text x="20.3" y="195.3">The</text>
<text x="25.5" y="195.3">carrier</text>
<text x="34.3" y="195.3">pull-downs</text>
<text x="48.9" y="195.3">on</text>
<text x="52.9" y="195.3">PI_TX_TO_PICO/PI_TASK_MARKER</text>
<text x="91.3" y="195.3">and</text>
<text x="96.8" y="195.3">R7</text>
<text x="101.1" y="195.3">load</text>
<text x="107.3" y="195.3">Pi</text>
<text x="110.9" y="195.3">pins</text>
<text x="116.9" y="195.3">under</text>
<text x="124.6" y="195.3">the</text>
<text x="129.5" y="195.3">approved</text>
<text x="141.1" y="195.3">UART-bias</text>
<text x="154.6" y="195.3">measurement-boundary</text>
<text x="183.4" y="195.3">exception.</text>
<text x="196.3" y="195.3">J6</text>
<text x="200.2" y="195.3">pin</text>
<text x="205" y="195.3">5</text>
<text x="207.8" y="195.3">empty.</text>
</g>
<g font-size="2.1" fill="#840000">
<text x="301" y="268.2">picopower-proto</text>
<text x="301" y="265">Prototype</text>
<text x="316.1" y="265">not</text>
<text x="321" y="265">released</text>
<text x="301" y="273.7">File:</text>
<text x="301" y="271">Sheet:</text>
<text x="307.1" y="273.7">interposer.kicad_sch</text>
<text x="301" y="281.1">Size:</text>
<text x="307.6" y="281.1">A3</text>
<text x="323" y="281.1">Date:</text>
<text x="386" y="281.3">Rev:</text>
<text x="301" y="283.9">KiCad</text>
<text x="308.7" y="283.9">E.D.A.</text>
<text x="316.3" y="283.9">9.0.9</text>
<text x="386" y="283.9">Id:</text>
<text x="390.1" y="283.9">1/1</text>
</g>
<g font-size="1.8" fill="#840000">
<text x="35" y="11.9">1</text>
<text x="85" y="11.9">2</text>
<text x="135" y="11.9">3</text>
<text x="185" y="11.9">4</text>
<text x="235" y="11.9">5</text>
<text x="285" y="11.9">6</text>
<text x="335" y="11.9">7</text>
<text x="385" y="11.9">8</text>
<text x="10.3" y="35.9">A</text>
<text x="408.3" y="35.9">A</text>
<text x="10.3" y="85.9">B</text>
<text x="408.2" y="85.9">B</text>
<text x="10.3" y="135.9">C</text>
<text x="408.2" y="135.9">C</text>
<text x="10.3" y="185.9">D</text>
<text x="408.2" y="185.9">D</text>
<text x="10.3" y="235.9">E</text>
<text x="408.3" y="235.9">E</text>
<text x="10.3" y="285.9">F</text>
<text x="35" y="286.9">1</text>
<text x="85" y="286.9">2</text>
<text x="135" y="286.9">3</text>
<text x="185" y="286.9">4</text>
<text x="235" y="286.9">5</text>
<text x="285" y="286.9">6</text>
<text x="335" y="286.9">7</text>
<text x="385" y="286.9">8</text>
<text x="408.3" y="285.9">F</text>
</g>
<g font-size="1.8" fill="#006464">
<text x="79.9" y="65.6">Q1</text>
<text x="125.7" y="65.6">F1</text>
<text x="44.5" y="68.2">J1</text>
<text x="38.8" y="80.9">Bench</text>
<text x="45.8" y="80.9">5.1V</text>
<text x="51" y="80.9">in</text>
<text x="121" y="78.3">6.3A</text>
<text x="126.3" y="78.3">F 5x20</text>
<text x="198" y="80.9">5m</text>
<text x="201.9" y="78.3">R1</text>
<text x="202.1" y="80.9">1%</text>
<text x="205.9" y="80.9">1W</text>
<text x="82.3" y="107.5">1%</text>
<text x="163.8" y="103.7">R2</text>
<text x="334.1" y="108.8">J2</text>
<text x="160.2" y="116.4">82</text>
<text x="163.8" y="116.4">5%</text>
<text x="167.6" y="116.4">1W</text>
<text x="163.8" y="121.5">R3</text>
<text x="242.6" y="121.5">J5</text>
<text x="160.2" y="134.2">82</text>
<text x="163.8" y="134.2">5%</text>
<text x="167.6" y="134.2">1W</text>
<text x="235.9" y="136.8">Sense</text>
<text x="242.6" y="136.8">to</text>
<text x="245.7" y="136.8">carrier</text>
<text x="163.8" y="139.3">R4</text>
<text x="160.2" y="152">82</text>
<text x="163.8" y="152">5%</text>
<text x="167.6" y="152">1W</text>
<text x="163.2" y="157.1">NT1</text>
<text x="325.9" y="164.7">Pi</text>
<text x="328.9" y="164.7">40-pin</text>
<text x="337" y="164.7">stacking</text>
<text x="162.1" y="169.8">NetTie</text>
<text x="163.8" y="205.3">R5</text>
<text x="161.4" y="218">470</text>
<text x="166.2" y="218">1%</text>
<text x="242.6" y="220.6">J6</text>
<text x="163.8" y="223.1">R6</text>
<text x="161.4" y="235.8">470</text>
<text x="166.2" y="235.8">1%</text>
<text x="232.4" y="238.4">UART/marker</text>
<text x="246.1" y="238.4">to</text>
<text x="249.2" y="238.4">carrier</text>
<text x="163.8" y="240.9">R7</text>
<text x="160.9" y="253.6">100k</text>
<text x="166.7" y="253.6">1%</text>
<text x="163.2" y="258.7">NT2</text>
<text x="162.1" y="271.4">NetTie</text>
</g>
<g font-size="1.8" fill="#0f0f0f">
<text x="57.9" y="68.2">BENCH_5V1_RAW</text>
<text x="88.9" y="68.2">PROTECTED_5V1</text>
<text x="105.3" y="70.8">PROTECTED_5V1</text>
<text x="133.3" y="70.8">FUSED_5V1</text>
<text x="184.9" y="70.8">FUSED_5V1</text>
<text x="200.3" y="66" transform="rotate(-90 200.3 66)">KELVIN_PLUS_SRC</text>
<text x="205.4" y="66" transform="rotate(-90 205.4 66)">KELVIN_MINUS_SRC</text>
<text x="210.8" y="70.8">DUT_5V_POST_SHUNT</text>
<text x="22.3" y="73.3">BENCH_5V1_RAW</text>
<text x="26.7" y="75.9">BENCH_GND</text>
<text x="76.7" y="80.9">Si4143DY</text>
<text x="78.8" y="83.4">Q_RP</text>
<text x="77.6" y="107.5">10k</text>
<text x="79.9" y="105">R8</text>
<text x="76.1" y="110.1">R_RP_GATE</text>
<text x="141.6" y="108.9">KELVIN_PLUS_SRC</text>
<text x="171.4" y="108.9">SHUNT_KELVIN_PLUS</text>
<text x="345.4" y="114">DUT_5V_POST_SHUNT</text>
<text x="345.4" y="111.4">DUT_5V_POST_SHUNT</text>
<text x="80.9" y="114.3" transform="rotate(-90 80.9 114.3)">BENCH_GND</text>
<text x="345.4" y="119">PI_GPIO14_TXD</text>
<text x="345.4" y="116.5">BENCH_GND</text>
<text x="216.6" y="124.1">SHUNT_KELVIN_PLUS</text>
<text x="345.4" y="121.6">PI_GPIO15_RXD</text>
<text x="140.5" y="126.7">KELVIN_MINUS_SRC</text>
<text x="171.4" y="126.7">SHUNT_KELVIN_MINUS</text>
<text x="215.5" y="126.7">SHUNT_KELVIN_MINUS</text>
<text x="219.6" y="129.2">DUT_VBUS_SENSE</text>
<text x="221.8" y="131.7">MEAS_GND_REF</text>
<text x="345.4" y="129.2">PI_GPIO23_MARKER</text>
<text x="345.4" y="126.7">BENCH_GND</text>
<text x="345.4" y="134.3">BENCH_GND</text>
<text x="138.8" y="144.4">DUT_5V_POST_SHUNT</text>
<text x="171.4" y="144.4">DUT_VBUS_SENSE</text>
<text x="345.4" y="147">BENCH_GND</text>
<text x="345.4" y="152.1">BENCH_GND</text>
<text x="148.6" y="162.2">BENCH_GND</text>
<text x="170.2" y="162.2">MEAS_GND_REF</text>
<text x="144.4" y="210.5">PI_GPIO14_TXD</text>
<text x="171.4" y="210.5">PI_TX_TO_PICO</text>
<text x="222.3" y="225.7">PI_TX_TO_PICO</text>
<text x="224.6" y="223.2">SIGNAL_GND</text>
<text x="140.3" y="228.3">PI_GPIO23_MARKER</text>
<text x="171.4" y="228.3">PI_TASK_MARKER</text>
<text x="220.2" y="230.8">PI_TASK_MARKER</text>
<text x="221.6" y="228.3">PI_GPIO15_RXD</text>
<text x="144.1" y="246">PI_GPIO15_RXD</text>
<text x="171.4" y="246">BENCH_GND</text>
<text x="148.6" y="263.8">BENCH_GND</text>
<text x="170.2" y="263.8">SIGNAL_GND</text>
</g>
<g font-size="1.8" fill="#a90000">
<text x="198.7" y="70.9">1</text>
<text x="200.4" y="69.9" transform="rotate(-90 200.4 69.9)">2</text>
<text x="205.5" y="69.9" transform="rotate(-90 205.5 69.9)">3</text>
<text x="206.3" y="70.9">4</text>
<text x="41.8" y="73.4">1</text>
<text x="41.8" y="75.9">2</text>
<text x="331.4" y="111.5">1</text>
<text x="340.3" y="111.5">2</text>
<text x="331.4" y="114">3</text>
<text x="331.4" y="116.6">5</text>
<text x="331.4" y="119.1">7</text>
<text x="340.3" y="114">4</text>
<text x="340.3" y="116.6">6</text>
<text x="340.3" y="119.1">8</text>
<text x="240" y="124.2">1</text>
<text x="330.8" y="124.2">11</text>
<text x="331.4" y="121.7">9</text>
<text x="339.7" y="121.7">10</text>
<text x="339.7" y="124.2">12</text>
<text x="240" y="126.7">2</text>
<text x="240" y="129.3">3</text>
<text x="240" y="131.8">4</text>
<text x="330.8" y="126.7">13</text>
<text x="330.8" y="129.3">15</text>
<text x="330.8" y="131.8">17</text>
<text x="339.7" y="126.7">14</text>
<text x="339.7" y="129.3">16</text>
<text x="339.7" y="131.8">18</text>
<text x="330.8" y="134.4">19</text>
<text x="330.8" y="136.9">21</text>
<text x="339.7" y="134.4">20</text>
<text x="339.7" y="136.9">22</text>
<text x="330.8" y="139.4">23</text>
<text x="330.8" y="142">25</text>
<text x="339.7" y="139.4">24</text>
<text x="339.7" y="142">26</text>
<text x="330.8" y="144.5">27</text>
<text x="330.8" y="147.1">29</text>
<text x="330.8" y="149.6">31</text>
<text x="339.7" y="144.5">28</text>
<text x="339.7" y="147.1">30</text>
<text x="339.7" y="149.6">32</text>
<text x="330.8" y="152.1">33</text>
<text x="330.8" y="154.7">35</text>
<text x="339.7" y="152.1">34</text>
<text x="339.7" y="154.7">36</text>
<text x="330.8" y="157.2">37</text>
<text x="330.8" y="159.8">39</text>
<text x="339.7" y="157.2">38</text>
<text x="339.7" y="159.8">40</text>
<text x="240" y="223.3">1</text>
<text x="240" y="225.8">2</text>
<text x="240" y="228.3">3</text>
<text x="240" y="230.9">4</text>
<text x="240" y="233.4">5</text>
</g>
<g font-size="1.8" fill="#840084">
<text x="41.4" y="83.4">J_POWER</text>
<text x="123.1" y="80.9">F1+FH1</text>
<text x="200.6" y="83.4">RSH1</text>
<text x="158" y="119">R_SENSE_PLUS</text>
<text x="157.4" y="136.8">R_SENSE_MINUS</text>
<text x="239.7" y="139.3">J_SENSE</text>
<text x="161.4" y="154.5">R_VBUS</text>
<text x="334.1" y="167.2">J2</text>
<text x="160.9" y="172.3">NT_MEAS</text>
<text x="161.4" y="220.6">R_PI_TX</text>
<text x="159.9" y="238.4">R_PI_MARK</text>
<text x="240.4" y="240.9">J_UART</text>
<text x="159.5" y="256.1">R_PI_RX_PD</text>
<text x="161.8" y="273.9">NT_SIG</text>
</g>
<g font-size="1.8" fill="#0000c2">
<text x="80.9" y="90.2" transform="rotate(-90 80.9 90.2)">Q1_GATE</text>
<text x="316.3" y="121.6">BENCH_GND</text>
<text x="316.3" y="141.9">BENCH_GND</text>
<text x="316.3" y="159.7">BENCH_GND</text>
</g>
<g font-size="1.4" fill="#0000c2">
<text x="311.2" y="112.2">PI_3V3</text>
<text x="317.2" y="112.2">(pass-through)</text>
<text x="309.5" y="114.8">PI_GPIO2</text>
<text x="309.5" y="117.3">PI_GPIO3</text>
<text x="309.5" y="119.9">PI_GPIO4</text>
<text x="317.2" y="114.8">(pass-through)</text>
<text x="317.2" y="117.3">(pass-through)</text>
<text x="317.2" y="119.9">(pass-through)</text>
<text x="308.5" y="124.9">PI_GPIO17</text>
<text x="317.2" y="124.9">(pass-through)</text>
<text x="344.2" y="124.9">PI_GPIO18</text>
<text x="352.9" y="124.9">(pass-through)</text>
<text x="308.5" y="127.5">PI_GPIO27</text>
<text x="308.5" y="130">PI_GPIO22</text>
<text x="317.2" y="127.5">(pass-through)</text>
<text x="317.2" y="130">(pass-through)</text>
<text x="308.5" y="135.1">PI_GPIO10</text>
<text x="309.5" y="137.6">PI_GPIO9</text>
<text x="311.2" y="132.6">PI_3V3</text>
<text x="317.2" y="132.6">(pass-through)</text>
<text x="317.2" y="135.1">(pass-through)</text>
<text x="317.2" y="137.6">(pass-through)</text>
<text x="344.2" y="132.6">PI_GPIO24</text>
<text x="344.2" y="137.6">PI_GPIO25</text>
<text x="352.9" y="132.6">(pass-through)</text>
<text x="352.9" y="137.6">(pass-through)</text>
<text x="308.5" y="140.2">PI_GPIO11</text>
<text x="317.2" y="140.2">(pass-through)</text>
<text x="344.2" y="140.2">PI_GPIO8</text>
<text x="344.2" y="142.7">PI_GPIO7</text>
<text x="351.9" y="140.2">(pass-through)</text>
<text x="351.9" y="142.7">(pass-through)</text>
<text x="304.5" y="145.3">PI_ID_SD_GPIO0</text>
<text x="309.5" y="147.8">PI_GPIO5</text>
<text x="317.2" y="145.3">(pass-through)</text>
<text x="317.2" y="147.8">(pass-through)</text>
<text x="344.2" y="145.3">PI_ID_SC_GPIO1</text>
<text x="356.9" y="145.3">(pass-through)</text>
<text x="308.5" y="152.9">PI_GPIO13</text>
<text x="308.5" y="155.4">PI_GPIO19</text>
<text x="309.5" y="150.3">PI_GPIO6</text>
<text x="317.2" y="150.3">(pass-through)</text>
<text x="317.2" y="152.9">(pass-through)</text>
<text x="317.2" y="155.4">(pass-through)</text>
<text x="344.2" y="150.3">PI_GPIO12</text>
<text x="344.2" y="155.4">PI_GPIO16</text>
<text x="352.9" y="150.3">(pass-through)</text>
<text x="352.9" y="155.4">(pass-through)</text>
<text x="308.5" y="158">PI_GPIO26</text>
<text x="317.2" y="158">(pass-through)</text>
<text x="344.2" y="160.5">PI_GPIO21</text>
<text x="344.2" y="158">PI_GPIO20</text>
<text x="352.9" y="160.5">(pass-through)</text>
<text x="352.9" y="158">(pass-through)</text>
</g>
</svg>
